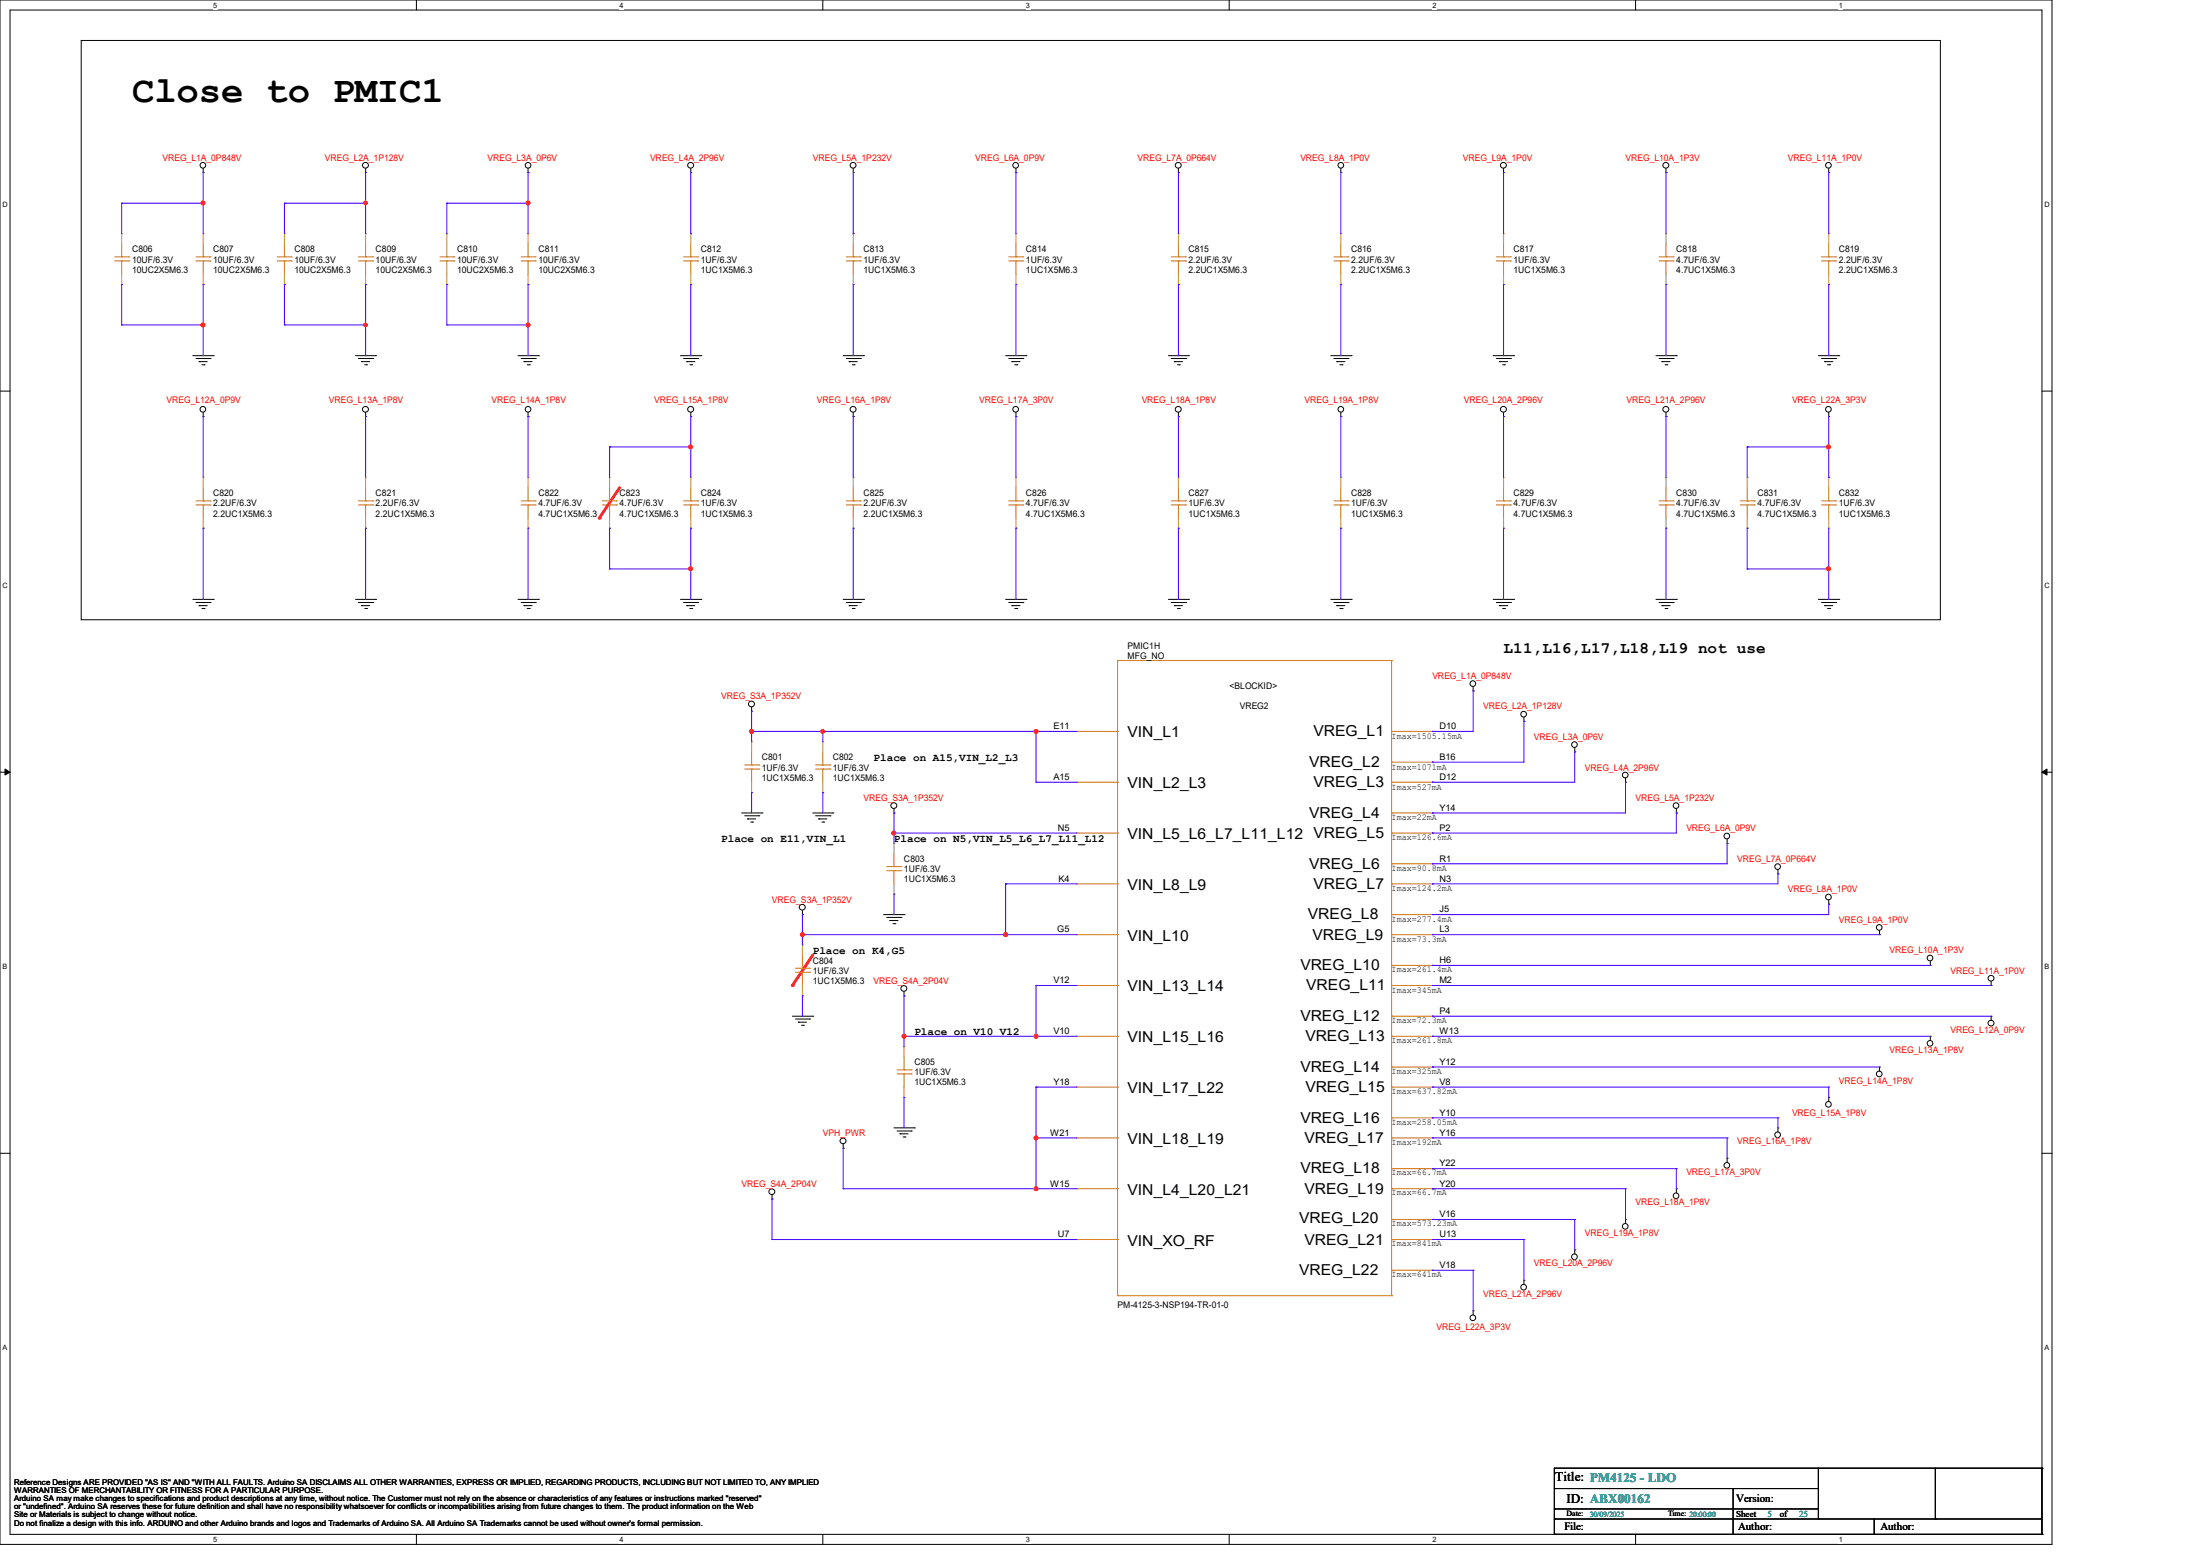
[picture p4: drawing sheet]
<svg xmlns="http://www.w3.org/2000/svg" width="297mm" height="210mm" viewBox="0 0 297 210" stroke-linecap="round" stroke-linejoin="round" font-family="sans-serif">
<path d="M0 0h277v208.4h-277zM1.4 1.4h274.3v205.7h-274.3z" fill="none" stroke="#000" stroke-width=".14"/>
<g fill="#fff">
<path d="M28.8 .1h.5v1.1h-.5z"/>
<path d="M28.8 207.2h.5v1.1h-.5z"/>
</g>
<path d="M56.2 0v1.4M56.2 207.1v1.3" fill="none" stroke="#000" stroke-width=".14"/>
<g fill="#fff">
<path d="M83.7 .1h.5v1.1h-.5z"/>
<path d="M83.7 207.2h.5v1.1h-.5z"/>
</g>
<path d="M111.1 0v1.4M111.1 207.1v1.3" fill="none" stroke="#000" stroke-width=".14"/>
<g fill="#fff">
<path d="M138.5 .1h.6v1.1h-.6z"/>
<path d="M138.5 207.2h.6v1.1h-.6z"/>
</g>
<path d="M165.9 0v1.4M165.9 207.1v1.3" fill="none" stroke="#000" stroke-width=".14"/>
<g fill="#fff">
<path d="M193.4 .1h.5v1.1h-.5z"/>
<path d="M193.4 207.2h.5v1.1h-.5z"/>
</g>
<path d="M220.8 0v1.4M220.8 207.1v1.3" fill="none" stroke="#000" stroke-width=".14"/>
<g fill="#fff">
<path d="M248.2 .1h.6v1.1h-.6z"/>
<path d="M248.2 207.2h.6v1.1h-.6z"/>
<path d="M.3 27.1h.8v1.1h-.8z"/>
<path d="M276 27.1h.7v1.1h-.7z"/>
<path d="M.3 78.5h.8v1.1h-.8z"/>
<path d="M276 78.5h.7v1.1h-.7z"/>
</g>
<path d="M0 52.8h1.4M275.7 52.8h1.3" fill="none" stroke="#000" stroke-width=".14"/>
<g fill="#fff">
<path d="M.3 129.9h.7v1.1h-.7z"/>
<path d="M276 129.9h.6v1.1h-.6z"/>
</g>
<path d="M0 104.2h1.4M275.7 104.2h1.3" fill="none" stroke="#000" stroke-width=".14"/>
<path d="M.7 103.8l.7 .4-.7 .4zM275.7 104.2l.7-.4v.8z" fill="#000" stroke="#000" stroke-width=".14"/>
<g fill="#fff">
<path d="M.3 181.4h.7v1.1h-.7z"/>
<path d="M276 181.4h.6v1.1h-.6z"/>
</g>
<path d="M11 5.5h251v78.2h-251zM0 155.7h1.4M275.7 155.7h1.3" fill="none" stroke="#000" stroke-width=".14"/>
<path d="M83.7 65.8l-2.8 4.1" fill="none" stroke="#f00" stroke-width=".38"/>
<circle cx="80.9" cy="69.9" r=".19" fill="#f00"/>
<path d="M109.7 128.9l-2.7 4.1" fill="none" stroke="#f00" stroke-width=".38"/>
<circle cx="107" cy="133" r=".19" fill="#f00"/>
<g fill="none" stroke="#000" stroke-width=".14">
<path d="M27.4 23.3h.1M27.4 22.7v.6M49.4 23.3h.1M49.4 22.7v.6M71.3 23.3h.1M71.3 22.7v.6M93.3 23.3h.1M93.3 22.7v.6M115.2 23.3h.1M115.2 22.7v.6M137.2 23.3h.1M137.2 22.7v.6"/>
<path d="M159.1 23.3h.1M159.1 22.7v.6M181 23.3h.1M181 22.7v.6M203 23.3h.1M203 22.7v.6M224.9 23.3h.1M224.9 22.7v.6M246.9 23.3h.1M246.9 22.7v.6M26 48h2.8M26.5 48.4h1.9"/>
<path d="M26.9 48.8h.1M26.9 48.8h1.1M27.3 49.2h.3M27.4 56.2h.1M27.4 55.7v.5M27.6 49.2h.1M28.4 48.4h.1M28.8 48h.1M48 48h2.7M48.4 48.4h1.9M48.8 48.8h1.1M48.8 48.8h.1"/>
<path d="M49.2 49.2h.3M49.4 56.2h.1M49.4 55.7v.5M49.5 49.2h.1M50.3 48.4h.1M50.7 48h.1M69.9 48h2.8M70.4 48.4h1.9M70.7 48.8h1.1M70.7 48.8h.1M71.2 49.2h.3M71.3 56.2h.1"/>
<path d="M71.3 55.7v.5M71.5 49.2h.1M72.3 48.4h.1M72.7 48h.1M91.9 48h2.7M92.3 48.4h1.9M92.7 48.8h1.1M92.7 48.8h.1M93.1 49.2h.3M93.3 56.2h.1M93.3 55.7v.5M93.4 49.2h.1"/>
<path d="M94.2 48.4h.1M94.6 48h.1M113.8 48h2.8M114.3 48.4h1.9M114.6 48.8h.1M114.6 48.8h1.1M115.1 49.2h.2M115.2 56.2h.1M115.2 55.7v.5M115.3 49.2h.1M116.2 48.4h.1M116.6 48h.1"/>
<path d="M135.8 48h2.7M136.2 48.4h1.9M136.6 48.8h1.1M136.6 48.8h.1M137 49.2h.3M137.2 56.2h.1M137.2 55.7v.5M137.3 49.2h.1M138.1 48.4h.1M138.5 48h.1M157.7 48h2.7M158.1 48.4h2"/>
<path d="M158.5 48.8h1.1M158.5 48.8h.1M159 49.2h.2M159.1 56.2h.1M159.1 55.7v.5M159.2 49.2h.1M160.1 48.4h.1M160.4 48h.1M179.7 48h2.7M180.1 48.4h1.9M180.5 48.8h1.1M180.5 48.8h.1"/>
<path d="M180.9 49.2h.3M181 56.2h.1M181 55.7v.5M181.2 49.2h.1M182 48.4h.1M182.4 48h.1M201.6 48h2.7M202 48.4h1.9M202.4 48.8h.1M202.4 48.8h1.1M202.9 49.2h.2M203 56.2h.1"/>
<path d="M203 55.7v.5M203.1 49.2h.1M203.9 48.4h.1M204.3 48h.1M223.6 48h2.7M224 48.4h1.9M224.4 48.8h1.1M224.4 48.8h.1M224.8 49.2h.2M224.9 56.2h.1M224.9 55.7v.5M225 49.2h.1"/>
<path d="M225.9 48.4h.1M226.3 48h.1M245.5 48h2.7M245.9 48.4h1.9M246.3 48.8h.1M246.3 48.8h1.1M246.7 49.2h.3M246.9 56.2h.1M246.9 55.7v.5M247 49.2h.1M247.8 48.4h.1M248.2 48h.1"/>
<path d="M26 80.9h2.8M26.5 81.3h1.9M26.9 81.7h.1M26.9 81.7h1.1M27.3 82.1h.3M27.6 82.1h.1M28.4 81.3h.1M28.8 80.9h.1M48 80.9h2.7M48.4 81.3h1.9M48.8 81.7h1.1M48.8 81.7h.1"/>
<path d="M49.2 82.1h.3M49.5 82.1h.1M50.3 81.3h.1M50.7 80.9h.1M69.9 80.9h2.8M70.4 81.3h1.9M70.7 81.7h1.1M70.7 81.7h.1M71.2 82.1h.3M71.5 82.1h.1M72.3 81.3h.1M72.7 80.9h.1"/>
<path d="M91.9 80.9h2.7M92.3 81.3h1.9M92.7 81.7h1.1M92.7 81.7h.1M93.1 82.1h.3M93.4 82.1h.1M94.2 81.3h.1M94.6 80.9h.1M101.5 96h.1M101.5 95.5v.5M113.8 80.9h2.8M114.3 81.3h1.9"/>
<path d="M114.6 81.7h.1M114.6 81.7h1.1M115.1 82.1h.2M115.3 82.1h.1M116.2 81.3h.1M116.6 80.9h.1M135.8 80.9h2.7M136.2 81.3h1.9M136.6 81.7h1.1M136.6 81.7h.1M137 82.1h.3M137.3 82.1h.1"/>
<path d="M138.1 81.3h.1M138.5 80.9h.1M157.7 80.9h2.7M158.1 81.3h2M158.5 81.7h1.1M158.5 81.7h.1M159 82.1h.2M159.2 82.1h.1M160.1 81.3h.1M160.4 80.9h.1M179.7 80.9h2.7M180.1 81.3h1.9"/>
<path d="M180.5 81.7h1.1M180.5 81.7h.1M180.9 82.1h.3M181.2 82.1h.1M182 81.3h.1M182.4 80.9h.1M198.9 93.3h.1M198.9 92.7v.6M201.6 80.9h2.7M202 81.3h1.9M202.4 81.7h.1M202.4 81.7h1.1"/>
<path d="M202.9 82.1h.2M203.1 82.1h.1M203.9 81.3h.1M204.3 80.9h.1M205.7 97.4h.1M205.7 96.8v.6M223.6 80.9h2.7M224 81.3h1.9M224.4 81.7h1.1M224.4 81.7h.1M224.8 82.1h.2M225 82.1h.1"/>
<path d="M225.9 81.3h.1M226.3 80.9h.1M245.5 80.9h2.7M245.9 81.3h1.9M246.3 81.7h.1M246.3 81.7h1.1M246.7 82.1h.3M247 82.1h.1M247.8 81.3h.1M248.2 80.9h.1M100.1 109.7h2.8M100.5 110.1h1.9"/>
<path d="M100.9 110.5h1.1M100.9 110.5h.1M101.3 111h.3M101.6 111h.1M102.4 110.1h.1M102.9 109.7h.1M109.7 109.7h2.7M110.1 110.1h2M110.5 110.5h1.1M110.5 110.5h.1M111 111h.2M111.2 111h.1"/>
<path d="M112.1 110.1h.1M112.4 109.7h.1M120.7 109.7h.1M120.7 109.2v.5M212.6 101.5h.1M212.6 100.9v.6M219.5 105.6h.1M219.5 105v.6M226.3 109.7h.1M226.3 109.2v.5M233.2 113.8h.1M233.2 113.3v.5"/>
<path d="M240 117.9h.1M240 117.4v.5M107 137.2h2.7M107.4 137.5h1.9M107.8 138h1.1M107.8 138h.1M108.2 138.4h.3M108.3 123.4h.1M108.3 122.9v.5M108.5 138.4h.1M109.3 137.5h.1M109.7 137.2h.1"/>
<path d="M119.3 123.4h2.7M119.7 123.8h1.9M120.1 124.2h1.1M120.1 124.2h.1M120.6 124.7h.2M120.8 124.7h.1M121.6 123.8h.1M122 123.4h.1M122 134.4h.1M122 133.9v.5M246.9 122h.1M246.9 121.5v.5"/>
<path d="M253.7 126.2h.1M253.7 125.6v.6M260.6 130.3h.1M260.6 139.9h.1M260.6 129.8v.5M260.6 139.9v.5M268.8 133h.1M268.8 137.2h.1M268.8 132.5v.5M268.8 137.2v.5M113.8 155h.1M113.8 154.4v.6"/>
<path d="M120.7 152.2h2.7M121.1 152.7h1.9M121.5 153h1.1M121.5 153h.1M121.9 153.5h.3M122.2 153.5h.1M123 152.7h.1M123.4 152.2h.1M233.2 156.3h.1M233.2 156.3v.6M240 152.2h.1M240 152.2v.6"/>
<path d="M246.9 148.1h.1M246.9 148.1v.6M253.7 144h.1M253.7 144v.6M104.2 161.8h.1M104.2 161.3v.5M198.9 176.9h.1M198.9 176.9v.6M205.7 172.8h.1M205.7 172.8v.6M212.6 168.7h.1M212.6 168.7v.5"/>
<path d="M219.5 164.6h.1M219.5 164.6v.5M226.3 160.4h.1M226.3 160.4v.6M245.5 198.2v6.8M261.3 198.2v6.8M275.7 198.2h-65.9v8.9M275.7 198.2h.1M275.7 198.2v8.9M209.8 205h.1M209.8 207.1h.1M209.8 200.9h.1"/>
<path d="M209.8 203.7h.1M209.8 200.9h35.7M209.8 203.7h35.7M209.8 205h65.9M209.8 207.1h65.9M234 207.1h.1M234 200.9v6.2M245.5 205h.1M253 207.1h.1M253 205v2.1M261.3 205h.1M275.7 207.1h.1"/>
<circle cx="27.4" cy="22.3" r=".38"/>
<circle cx="49.3" cy="22.3" r=".39"/>
<circle cx="71.3" cy="22.3" r=".38"/>
<circle cx="93.2" cy="22.3" r=".39"/>
<circle cx="115.2" cy="22.3" r=".39"/>
<circle cx="137.1" cy="22.3" r=".38"/>
<circle cx="159.1" cy="22.3" r=".39"/>
<circle cx="181" cy="22.3" r=".38"/>
<circle cx="203" cy="22.3" r=".39"/>
<circle cx="224.9" cy="22.3" r=".39"/>
<circle cx="246.8" cy="22.3" r=".38"/>
<circle cx="27.4" cy="55.2" r=".38"/>
<circle cx="49.3" cy="55.2" r=".39"/>
<circle cx="71.3" cy="55.2" r=".38"/>
<circle cx="93.2" cy="55.2" r=".39"/>
<circle cx="115.2" cy="55.2" r=".39"/>
<circle cx="137.1" cy="55.2" r=".38"/>
<circle cx="159.1" cy="55.2" r=".39"/>
<circle cx="181" cy="55.2" r=".38"/>
<circle cx="203" cy="55.2" r=".39"/>
<circle cx="224.9" cy="55.2" r=".39"/>
<circle cx="246.8" cy="55.2" r=".38"/>
<circle cx="101.5" cy="95" r=".39"/>
<circle cx="198.8" cy="92.3" r=".38"/>
<circle cx="205.7" cy="96.4" r=".38"/>
<circle cx="120.7" cy="108.7" r=".39"/>
<circle cx="212.6" cy="100.5" r=".38"/>
<circle cx="219.4" cy="104.6" r=".38"/>
<circle cx="226.3" cy="108.7" r=".38"/>
<circle cx="233.1" cy="112.8" r=".38"/>
<circle cx="240" cy="117" r=".38"/>
<circle cx="108.3" cy="122.4" r=".39"/>
<circle cx="122" cy="133.4" r=".39"/>
<circle cx="246.8" cy="121.1" r=".38"/>
<circle cx="253.7" cy="125.2" r=".38"/>
<circle cx="260.6" cy="129.3" r=".38"/>
<circle cx="268.8" cy="132" r=".39"/>
<circle cx="268.8" cy="138.1" r=".39"/>
<circle cx="113.8" cy="154" r=".39"/>
<circle cx="233.1" cy="157.3" r=".38"/>
<circle cx="240" cy="153.2" r=".38"/>
<circle cx="246.8" cy="149.1" r=".38"/>
<circle cx="253.7" cy="144.9" r=".38"/>
<circle cx="260.6" cy="140.8" r=".38"/>
<circle cx="104.2" cy="160.8" r=".39"/>
<circle cx="198.8" cy="177.9" r=".38"/>
<circle cx="205.7" cy="173.7" r=".38"/>
<circle cx="212.6" cy="169.6" r=".38"/>
<circle cx="219.4" cy="165.5" r=".38"/>
<circle cx="226.3" cy="161.4" r=".38"/>
</g>
<g fill="none" stroke="#cc8006" stroke-width=".14">
<path d="M15.5 35.2h1.9M15.5 34.7h1.9M16.4 34.7h.1M16.4 35.2h.1M16.4 32.9v1.8M16.4 35.2v1.8M17.4 35.2h.1M17.4 34.7h.1M26.5 35.2h1.9M26.5 34.7h1.9M27.4 34.7h.1M27.4 35.2h.1"/>
<path d="M27.4 32.9v1.8M27.4 35.2v1.8M28.4 35.2h.1M28.4 34.7h.1M37.4 35.2h1.9M37.4 34.7h1.9M38.4 34.7h.1M38.4 35.2h.1M38.4 32.9v1.8M38.4 35.2v1.8M39.3 35.2h.1M39.3 34.7h.1"/>
<path d="M48.4 35.2h1.9M48.4 34.7h1.9M49.4 34.7h.1M49.4 35.2h.1M49.4 32.9v1.8M49.4 35.2v1.8M50.3 35.2h.1M50.3 34.7h.1M59.4 35.2h1.9M59.4 34.7h1.9M60.3 34.7h.1M60.3 35.2h.1"/>
<path d="M60.3 32.9v1.8M60.3 35.2v1.8M61.3 35.2h.1M61.3 34.7h.1M70.4 35.2h1.9M70.4 34.7h1.9M71.3 34.7h.1M71.3 35.2h.1M71.3 32.9v1.8M71.3 35.2v1.8M72.3 35.2h.1M72.3 34.7h.1"/>
<path d="M92.3 35.2h1.9M92.3 34.7h1.9M93.3 34.7h.1M93.3 35.2h.1M93.3 32.9v1.8M93.3 35.2v1.8M94.2 35.2h.1M94.2 34.7h.1M114.3 35.2h1.9M114.3 34.7h1.9M115.2 34.7h.1M115.2 35.2h.1"/>
<path d="M115.2 32.9v1.8M115.2 35.2v1.8M116.2 35.2h.1M116.2 34.7h.1M136.2 35.2h1.9M136.2 34.7h1.9M137.2 34.7h.1M137.2 35.2h.1M137.2 32.9v1.8M137.2 35.2v1.8M138.1 35.2h.1M138.1 34.7h.1"/>
<path d="M158.1 35.2h2M158.1 34.7h2M159.1 34.7h.1M159.1 35.2h.1M159.1 32.9v1.8M159.1 35.2v1.8M160.1 35.2h.1M160.1 34.7h.1M180.1 35.2h1.9M180.1 34.7h1.9M181 34.7h.1M181 35.2h.1"/>
<path d="M181 32.9v1.8M181 35.2v1.8M182 35.2h.1M182 34.7h.1M202 35.2h1.9M202 34.7h1.9M203 34.7h.1M203 35.2h.1M203 32.9v1.8M203 35.2v1.8M203.9 35.2h.1M203.9 34.7h.1"/>
<path d="M224 35.2h1.9M224 34.7h1.9M224.9 34.7h.1M224.9 35.2h.1M224.9 32.9v1.8M224.9 35.2v1.8M225.9 35.2h.1M225.9 34.7h.1M245.9 35.2h1.9M245.9 34.7h1.9M246.9 34.7h.1M246.9 35.2h.1"/>
<path d="M246.9 32.9v1.8M246.9 35.2v1.8M247.8 35.2h.1M247.8 34.7h.1M26.5 68.2h1.9M26.5 67.6h1.9M27.4 67.6h.1M27.4 68.2h.1M27.4 65.8v1.8M27.4 68.2v1.7M28.4 68.2h.1M28.4 67.6h.1"/>
<path d="M48.4 68.2h1.9M48.4 67.6h1.9M49.4 67.6h.1M49.4 68.2h.1M49.4 65.8v1.8M49.4 68.2v1.7M50.3 68.2h.1M50.3 67.6h.1M70.4 68.2h1.9M70.4 67.6h1.9M71.3 67.6h.1M71.3 68.2h.1"/>
<path d="M71.3 65.8v1.8M71.3 68.2v1.7M72.3 68.2h.1M72.3 67.6h.1M81.3 68.2h1.9M81.3 67.6h1.9M82.3 67.6h.1M82.3 68.2h.1M82.3 65.8v1.8M82.3 68.2v1.7M83.2 68.2h.1M83.2 67.6h.1"/>
<path d="M92.3 68.2h1.9M92.3 67.6h1.9M93.3 67.6h.1M93.3 68.2h.1M93.3 65.8v1.8M93.3 68.2v1.7M94.2 68.2h.1M94.2 67.6h.1M114.3 68.2h1.9M114.3 67.6h1.9M115.2 67.6h.1M115.2 68.2h.1"/>
<path d="M115.2 65.8v1.8M115.2 68.2v1.7M116.2 68.2h.1M116.2 67.6h.1M136.2 68.2h1.9M136.2 67.6h1.9M137.2 67.6h.1M137.2 68.2h.1M137.2 65.8v1.8M137.2 68.2v1.7M138.1 68.2h.1M138.1 67.6h.1"/>
<path d="M158.1 68.2h2M158.1 67.6h2M159.1 67.6h.1M159.1 68.2h.1M159.1 65.8v1.8M159.1 68.2v1.7M160.1 68.2h.1M160.1 67.6h.1M180.1 68.2h1.9M180.1 67.6h1.9M181 67.6h.1M181 68.2h.1"/>
<path d="M181 65.8v1.8M181 68.2v1.7M182 68.2h.1M182 67.6h.1M202 68.2h1.9M202 67.6h1.9M203 67.6h.1M203 68.2h.1M203 65.8v1.8M203 68.2v1.7M203.9 68.2h.1M203.9 67.6h.1"/>
<path d="M224 68.2h1.9M224 67.6h1.9M224.9 67.6h.1M224.9 68.2h.1M224.9 65.8v1.8M224.9 68.2v1.7M225.9 68.2h.1M225.9 67.6h.1M234.9 68.2h2M234.9 67.6h2M235.9 67.6h.1M235.9 68.2h.1"/>
<path d="M235.9 65.8v1.8M235.9 68.2v1.7M236.9 68.2h.1M236.9 67.6h.1M245.9 68.2h1.9M245.9 67.6h1.9M246.9 67.6h.1M246.9 68.2h.1M246.9 65.8v1.8M246.9 68.2v1.7M247.8 68.2h.1M247.8 67.6h.1"/>
<path d="M145.4 98.7h5.5M150.9 98.7h.1M187.9 89.2h-37v85.7M187.9 89.2h.1M187.9 98.7h.1M187.9 89.2v85.7M187.9 98.7h5.5M100.5 103.8h1.9M100.5 103.3h1.9M101.5 103.3h.1M101.5 103.8h.1M101.5 101.5v1.8"/>
<path d="M101.5 103.8v1.8M102.4 103.8h.1M102.4 103.3h.1M110.1 103.8h2M110.1 103.3h2M111.1 103.3h.1M111.1 103.8h.1M111.1 101.5v1.8M111.1 103.8v1.8M112.1 103.8h.1M112.1 103.3h.1M119.7 117.5h1.9"/>
<path d="M119.7 117h1.9M120.7 117h.1M120.7 117.5h.1M120.7 115.2v1.8M120.7 117.5v1.8M121.6 117.5h.1M121.6 117h.1M145.4 105.6h5.5M145.4 112.4h5.5M145.4 119.3h5.5M150.9 105.6h.1M150.9 112.4h.1"/>
<path d="M150.9 119.3h.1M187.9 102.9h.1M187.9 105.6h.1M187.9 109.7h.1M187.9 112.4h.1M187.9 116.6h.1M187.9 119.3h.1M187.9 105.6h5.5M187.9 112.4h5.5M187.9 119.3h5.5M187.9 102.9h5.5M187.9 109.7h5.5"/>
<path d="M187.9 116.6h5.5M107.4 131.2h1.9M107.4 130.7h1.9M108.3 130.7h.1M108.3 131.2h.1M108.3 128.9v1.8M108.3 131.2v1.8M109.3 131.2h.1M109.3 130.7h.1M145.4 126.2h5.5M145.4 133h5.5M145.4 139.9h5.5"/>
<path d="M150.9 126.2h.1M150.9 133h.1M150.9 139.9h.1M187.9 123.4h.1M187.9 126.2h.1M187.9 130.3h.1M187.9 133h.1M187.9 137.2h.1M187.9 139.9h.1M187.9 126.2h5.5M187.9 133h5.5M187.9 139.9h5.5"/>
<path d="M187.9 123.4h5.5M187.9 130.3h5.5M187.9 137.2h5.5M121.1 144.9h1.9M121.1 144.4h1.9M122 144.4h.1M122 144.9h.1M122 142.6v1.8M122 144.9v1.8M123 144.9h.1M123 144.4h.1M145.4 146.7h5.5"/>
<path d="M145.4 153.6h5.5M150.9 146.7h.1M150.9 153.6h.1M187.9 144h.1M187.9 146.7h.1M187.9 150.9h.1M187.9 153.6h.1M187.9 157.7h.1M187.9 146.7h5.5M187.9 153.6h5.5M187.9 144h5.5M187.9 150.9h5.5"/>
<path d="M187.9 157.7h5.5M145.4 160.4h5.5M145.4 167.3h5.5M150.9 174.9h.1M150.9 160.4h.1M150.9 167.3h.1M150.9 174.9h37M187.9 174.9h.1M187.9 160.4h.1M187.9 164.6h.1M187.9 167.3h.1M187.9 171.4h.1"/>
<path d="M187.9 160.4h5.5M187.9 167.3h5.5M187.9 164.6h5.5M187.9 171.4h5.5"/>
</g>
<g fill="none" stroke="#a84" stroke-width=".14">
<path d="M16.4 31.5h.1M16.4 38.4h.1M16.4 31.5v1.4M16.4 37v1.4M27.4 31.5h.1M27.4 38.4h.1M27.4 31.5v1.4M27.4 37v1.4M38.4 31.5h.1M38.4 38.4h.1M38.4 31.5v1.4M38.4 37v1.4"/>
<path d="M49.4 31.5h.1M49.4 38.4h.1M49.4 31.5v1.4M49.4 37v1.4M60.3 31.5h.1M60.3 38.4h.1M60.3 31.5v1.4M60.3 37v1.4M71.3 31.5h.1M71.3 38.4h.1M71.3 31.5v1.4M71.3 37v1.4"/>
<path d="M93.3 31.5h.1M93.3 38.4h.1M93.3 31.5v1.4M93.3 37v1.4M115.2 31.5h.1M115.2 38.4h.1M115.2 31.5v1.4M115.2 37v1.4M137.2 31.5h.1M137.2 38.4h.1M137.2 31.5v1.4M137.2 37v1.4"/>
<path d="M159.1 31.5h.1M159.1 38.4h.1M159.1 31.5v1.4M159.1 37v1.4M181 31.5h.1M181 38.4h.1M181 31.5v1.4M181 37v1.4M203 31.5h.1M203 38.4h.1M203 31.5v1.4M203 37v1.4"/>
<path d="M224.9 31.5h.1M224.9 38.4h.1M224.9 31.5v1.4M224.9 37v1.4M246.9 31.5h.1M246.9 38.4h.1M246.9 31.5v1.4M246.9 37v1.4M27.4 64.4h.1M27.4 71.3h.1M27.4 64.4v1.4M27.4 69.9v1.4"/>
<path d="M49.4 64.4h.1M49.4 71.3h.1M49.4 64.4v1.4M49.4 69.9v1.4M71.3 64.4h.1M71.3 71.3h.1M71.3 64.4v1.4M71.3 69.9v1.4M82.3 64.4h.1M82.3 71.3h.1M82.3 64.4v1.4M82.3 69.9v1.4"/>
<path d="M93.3 64.4h.1M93.3 71.3h.1M93.3 64.4v1.4M93.3 69.9v1.4M115.2 64.4h.1M115.2 71.3h.1M115.2 64.4v1.4M115.2 69.9v1.4M137.2 64.4h.1M137.2 71.3h.1M137.2 64.4v1.4M137.2 69.9v1.4"/>
<path d="M159.1 64.4h.1M159.1 71.3h.1M159.1 64.4v1.4M159.1 69.9v1.4M181 64.4h.1M181 71.3h.1M181 64.4v1.4M181 69.9v1.4M203 64.4h.1M203 71.3h.1M203 64.4v1.4M203 69.9v1.4"/>
<path d="M224.9 64.4h.1M224.9 71.3h.1M224.9 64.4v1.4M224.9 69.9v1.4M235.9 64.4h.1M235.9 71.3h.1M235.9 64.4v1.4M235.9 69.9v1.4M246.9 64.4h.1M246.9 71.3h.1M246.9 64.4v1.4M246.9 69.9v1.4"/>
<path d="M145.4 98.7h.1M193.4 98.7h.1M101.5 100.1h.1M101.5 107h.1M101.5 100.1v1.4M101.5 105.6v1.4M111.1 100.1h.1M111.1 107h.1M111.1 100.1v1.4M111.1 105.6v1.4M120.7 113.8h.1M120.7 113.8v1.4"/>
<path d="M120.7 119.3v1.4M145.4 105.6h.1M145.4 112.4h.1M145.4 119.3h.1M193.4 102.9h.1M193.4 105.6h.1M193.4 109.7h.1M193.4 112.4h.1M193.4 116.6h.1M193.4 119.3h.1M108.3 127.6h.1M108.3 134.4h.1"/>
<path d="M108.3 127.6v1.3M108.3 133v1.4M120.7 120.7h.1M145.4 126.2h.1M145.4 133h.1M145.4 139.9h.1M193.4 123.4h.1M193.4 126.2h.1M193.4 130.3h.1M193.4 133h.1M193.4 137.2h.1M193.4 139.9h.1"/>
<path d="M122 141.3h.1M122 148.1h.1M122 141.3v1.3M122 146.7v1.4M145.4 146.7h.1M145.4 153.6h.1M193.4 144h.1M193.4 146.7h.1M193.4 150.9h.1M193.4 153.6h.1M193.4 157.7h.1M145.4 160.4h.1"/>
<path d="M145.4 167.3h.1M193.4 160.4h.1M193.4 164.6h.1M193.4 167.3h.1M193.4 171.4h.1"/>
</g>
<g fill="none" stroke="#4200ff" stroke-width=".14">
<path d="M16.4 27.4h.1M16.4 38.4h.1M16.4 27.4v4.1M16.4 38.4v5.5M16.4 27.4h11M27.4 23.3h.1M27.4 27.4h.1M27.4 38.4h.1M27.4 23.3v8.2M27.4 38.4v9.6M38.4 27.4h.1M38.4 38.4h.1"/>
<path d="M38.4 27.4v4.1M38.4 38.4v5.5M38.4 27.4h11M49.4 23.3h.1M49.4 27.4h.1M49.4 38.4h.1M49.4 23.3v8.2M49.4 38.4v9.6M60.3 27.4h.1M60.3 38.4h.1M60.3 27.4v4.1M60.3 38.4v5.5"/>
<path d="M60.3 27.4h11M71.3 23.3h.1M71.3 27.4h.1M71.3 38.4h.1M71.3 23.3v8.2M71.3 38.4v9.6M93.3 31.5h.1M93.3 38.4h.1M93.3 23.3v8.2M93.3 38.4v9.6M115.2 31.5h.1M115.2 38.4h.1"/>
<path d="M115.2 23.3v8.2M115.2 38.4v9.6M137.2 23.3h.1M137.2 38.4h.1M137.2 23.3v8.2M137.2 38.4v9.6M159.1 23.3h.1M159.1 38.4h.1M159.1 23.3v8.2M159.1 38.4v9.6M181 23.3h.1M181 38.4h.1"/>
<path d="M181 23.3v8.2M181 38.4v9.6M203 23.3h.1M203 38.4h.1M203 23.3v8.2M203 38.4v9.6M224.9 23.3h.1M224.9 38.4h.1M224.9 23.3v8.2M224.9 38.4v9.6M246.9 23.3h.1M246.9 38.4h.1"/>
<path d="M246.9 23.3v8.2M246.9 38.4v9.6M16.4 43.9h.1M16.4 43.9h11M27.4 43.9h.1M27.4 56.2h.1M27.4 56.2v8.2M38.4 43.9h.1M38.4 43.9h11M49.4 43.9h.1M49.4 56.2h.1M49.4 56.2v8.2"/>
<path d="M60.3 43.9h.1M60.3 43.9h11M71.3 43.9h.1M71.3 56.2h.1M71.3 56.2v8.2M93.3 56.2h.1M93.3 56.2v8.2M115.2 56.2h.1M115.2 56.2v8.2M137.2 56.2h.1M137.2 56.2v8.2M159.1 56.2h.1"/>
<path d="M159.1 56.2v8.2M181 56.2h.1M181 56.2v8.2M203 56.2h.1M203 56.2v8.2M224.9 56.2h.1M224.9 56.2v8.2M246.9 56.2v8.2M27.4 71.3h.1M27.4 71.3v9.6M49.4 71.3h.1M49.4 71.3v9.6"/>
<path d="M71.3 71.3h.1M71.3 71.3v9.6M82.3 60.3h.1M82.3 71.3h.1M82.3 76.8h.1M82.3 60.3v4.1M82.3 71.3v5.5M82.3 60.3h11M82.3 76.8h11M93.3 60.3h.1M93.3 71.3h.1M93.3 76.8h.1"/>
<path d="M93.3 71.3v9.6M115.2 71.3h.1M115.2 71.3v9.6M137.2 71.3h.1M137.2 71.3v9.6M159.1 71.3h.1M159.1 71.3v9.6M181 71.3h.1M181 71.3v9.6M203 71.3h.1M203 71.3v9.6M224.9 71.3h.1"/>
<path d="M224.9 71.3v9.6M235.9 60.3h11M235.9 76.8h11M235.9 60.3h.1M235.9 71.3h.1M235.9 76.8h.1M235.9 60.3v4.1M235.9 71.3v5.5M246.9 60.3h.1M246.9 64.4h.1M246.9 76.8h.1M246.9 71.3v9.6"/>
<path d="M101.5 96h.1M101.5 98.7h.1M101.5 96v4.1M101.5 98.7h43.9M111.1 98.7h.1M111.1 98.7v1.4M139.9 98.7h.1M139.9 98.7v6.9M193.4 98.7h.1M198.9 93.3h.1M198.9 93.3v5.4h-5.5M205.7 97.4h.1"/>
<path d="M205.7 97.4v5.5h-12.3M246.9 80.9h.1M101.5 107h.1M101.5 107v2.7M111.1 107h.1M111.1 107v2.7M120.7 109.7h.1M120.7 112.4h.1M120.7 109.7v4.1M120.7 112.4h24.7M135.8 119.3h.1M135.8 119.3v6.9"/>
<path d="M135.8 119.3h9.6M139.9 105.6h.1M139.9 105.6h5.5M193.4 102.9h.1M193.4 105.6h.1M193.4 109.7h.1M193.4 112.4h.1M193.4 116.6h.1M193.4 119.3h.1M212.6 101.5h.1M212.6 101.5v4.1h-19.2M219.5 105.6h.1"/>
<path d="M219.5 105.6v4.1h-26.1M226.3 109.7h.1M226.3 109.7v2.7h-32.9M233.2 113.8h.1M233.2 113.8v2.8h-39.8M240 117.9h.1M240 117.9v1.4h-46.6M108.3 126.2h37.1M108.3 123.4h.1M108.3 126.2h.1M108.3 134.4h.1M108.3 123.4v4.2"/>
<path d="M108.3 134.4v2.8M120.7 120.7h.1M120.7 120.7v2.7M122 134.4h.1M122 139.9h.1M122 134.4v6.9M122 139.9h23.4M135.8 126.2h.1M139.9 133h.1M139.9 139.9h.1M139.9 133v6.9M139.9 133h5.5"/>
<path d="M193.4 126.2h60.3M193.4 133h75.4M193.4 137.2h75.4M193.4 130.3h67.2M193.4 139.9h67.2M193.4 123.4h.1M193.4 126.2h.1M193.4 130.3h.1M193.4 133h.1M193.4 137.2h.1M193.4 139.9h.1M246.9 122h.1"/>
<path d="M246.9 122v1.4h-53.5M113.8 155h.1M113.8 155v5.4M122 148.1h.1M122 148.1v4.1M139.9 146.7h.1M139.9 153.6h.1M139.9 146.7v13.7M139.9 146.7h5.5M139.9 153.6h5.5M193.4 146.7h53.5M193.4 144h60.3"/>
<path d="M193.4 157.7h32.9M193.4 150.9h46.6M193.4 153.6h39.8M193.4 144h.1M193.4 146.7h.1M193.4 150.9h.1M193.4 153.6h.1M193.4 157.7h.1M226.3 157.7h.1M226.3 157.7v2.7M233.2 153.6h.1M233.2 153.6v2.7"/>
<path d="M240 150.9h.1M240 150.9v1.3M246.9 146.7h.1M246.9 146.7v1.4M104.2 161.8h.1M104.2 167.3h.1M104.2 161.8v5.5M104.2 167.3h41.2M113.8 160.4h.1M113.8 160.4h31.6M139.9 160.4h.1M193.4 167.3h12.3"/>
<path d="M193.4 171.4h5.5M193.4 164.6h19.2M193.4 160.4h26.1M193.4 160.4h.1M193.4 164.6h.1M193.4 167.3h.1M193.4 171.4h.1M198.9 171.4h.1M198.9 171.5v5.4M205.7 167.3h.1M205.7 167.3v5.5M212.6 164.6h.1"/>
<path d="M212.6 164.6v4.1M219.5 160.4h.1M219.5 160.4v4.2"/>
</g>
<g fill="#f00" stroke="#f00" stroke-width=".14">
<circle cx="101.5" cy="98.7" r=".25"/>
<circle cx="111.1" cy="98.7" r=".23"/>
<circle cx="139.9" cy="98.7" r=".25"/>
<circle cx="120.6" cy="112.4" r=".25"/>
<circle cx="108.3" cy="126.2" r=".25"/>
<circle cx="135.8" cy="126.2" r=".25"/>
<circle cx="139.9" cy="139.9" r=".25"/>
<circle cx="122" cy="139.9" r=".25"/>
<circle cx="139.9" cy="153.6" r=".25"/>
<circle cx="139.9" cy="160.4" r=".25"/>
<circle cx="27.4" cy="27.4" r=".25"/>
<circle cx="49.3" cy="27.4" r=".23"/>
<circle cx="71.3" cy="27.4" r=".25"/>
<circle cx="49.3" cy="43.9" r=".23"/>
<circle cx="27.4" cy="43.9" r=".25"/>
<circle cx="71.3" cy="43.9" r=".25"/>
<circle cx="93.2" cy="60.3" r=".25"/>
<circle cx="246.8" cy="60.3" r=".25"/>
<circle cx="93.2" cy="76.8" r=".25"/>
<circle cx="246.8" cy="76.8" r=".25"/>
</g>
<text font-size="5" x="17.8" y="13.8">Close to PMIC1</text>
<text font-size="2.2" x="203" y="88.2">L11,L16,L17,L18,L19 not use</text>
<g font-size="2">
<text x="152.2" y="99.5">VIN_L1</text>
<text x="177.3" y="99.4">VREG_L1</text>
<text x="152.2" y="106.4">VIN_L2_L3</text>
<text x="176.7" y="103.5">VREG_L2</text>
<text x="177.3" y="106.3">VREG_L3</text>
<text x="152.2" y="113.2">VIN_L5_L6_L7_L11_L12 VREG_L5</text>
<text x="176.7" y="110.4">VREG_L4</text>
<text x="176.7" y="117.2">VREG_L6</text>
<text x="177.3" y="120">VREG_L7</text>
<text x="152.2" y="120.1">VIN_L8_L9</text>
<text x="176.6" y="124.1">VREG_L8</text>
<text x="152.2" y="127">VIN_L10</text>
<text x="175.6" y="130.9">VREG_L10</text>
<text x="177.2" y="126.8">VREG_L9</text>
<text x="152.2" y="133.8">VIN_L13_L14</text>
<text x="175.6" y="137.8">VREG_L12</text>
<text x="176.4" y="133.6">VREG_L11</text>
<text x="152.2" y="140.7">VIN_L15_L16</text>
<text x="176.2" y="140.5">VREG_L13</text>
<text x="152.2" y="147.5">VIN_L17_L22</text>
<text x="175.6" y="144.7">VREG_L14</text>
<text x="176.2" y="147.4">VREG_L15</text>
<text x="152.2" y="154.4">VIN_L18_L19</text>
<text x="175.6" y="151.5">VREG_L16</text>
<text x="176.1" y="154.3">VREG_L17</text>
<text x="152.2" y="161.3">VIN_L4_L20_L21</text>
<text x="175.6" y="158.4">VREG_L18</text>
<text x="176.1" y="161.1">VREG_L19</text>
<text x="175.4" y="165.1">VREG_L20</text>
<text x="176.1" y="168">VREG_L21</text>
<text x="152.2" y="168.1">VIN_XO_RF</text>
<text x="175.4" y="172.1">VREG_L22</text>
</g>
<g font-size="1.8">
<text x="210" y="199.9">Title: PM4125 - LDO</text>
<text x="211.5" y="202.8">ID: ABX00162</text>
</g>
<g font-size="1.5">
<text x="117.9" y="102.7">Place on A15,VIN_L2_L3</text>
<text x="97.4" y="113.7">Place on E11,VIN_L1</text>
<text x="120.7" y="113.7">Place on N5,VIN_L5_L6_L7_L11_L12</text>
<text x="109.7" y="128.8">Place on K4,G5</text>
<text x="123.4" y="139.7">Place on V10 V12</text>
<text x="234.4" y="202.7">Version:</text>
<text x="211.2" y="206.5">File:</text>
<text x="234.7" y="206.5">Author:</text>
<text x="253.9" y="206.5">Author:</text>
</g>
<g font-size="1.2" fill="#f00">
<text x="21.9" y="21.7">VREG_L1A_0P848V</text>
<text x="43.9" y="21.7">VREG_L2A_1P128V</text>
<text x="65.8" y="21.7">VREG_L3A_0P6V</text>
<text x="87.8" y="21.7">VREG_L4A_2P96V</text>
<text x="109.7" y="21.7">VREG_L5A_1P232V</text>
<text x="131.7" y="21.7">VREG_L6A_0P9V</text>
<text x="153.6" y="21.7">VREG_L7A_0P664V</text>
<text x="175.6" y="21.7">VREG_L8A_1P0V</text>
<text x="197.5" y="21.7">VREG_L9A_1P0V</text>
<text x="219.5" y="21.7">VREG_L10A_1P3V</text>
<text x="241.4" y="21.7">VREG_L11A_1P0V</text>
<text x="22.5" y="54.4">VREG_L12A_0P9V</text>
<text x="44.4" y="54.4">VREG_L13A_1P8V</text>
<text x="66.4" y="54.4">VREG_L14A_1P8V</text>
<text x="88.3" y="54.4">VREG_L15A_1P8V</text>
<text x="110.3" y="54.4">VREG_L16A_1P8V</text>
<text x="132.2" y="54.4">VREG_L17A_3P0V</text>
<text x="154.1" y="54.4">VREG_L18A_1P8V</text>
<text x="176.1" y="54.4">VREG_L19A_1P8V</text>
<text x="197.6" y="54.4">VREG_L20A_2P96V</text>
<text x="219.6" y="54.4">VREG_L21A_2P96V</text>
<text x="241.9" y="54.4">VREG_L22A_3P3V</text>
<text x="97.4" y="94.4">VREG_S3A_1P352V</text>
<text x="193.4" y="91.7">VREG_L1A_0P848V</text>
<text x="200.2" y="95.8">VREG_L2A_1P128V</text>
<text x="207.1" y="99.9">VREG_L3A_0P6V</text>
<text x="213.9" y="104">VREG_L4A_2P96V</text>
<text x="116.6" y="108.1">VREG_S3A_1P352V</text>
<text x="220.8" y="108.1">VREG_L5A_1P232V</text>
<text x="227.7" y="112.2">VREG_L6A_0P9V</text>
<text x="234.5" y="116.3">VREG_L7A_0P664V</text>
<text x="104.2" y="121.8">VREG_S3A_1P352V</text>
<text x="241.4" y="120.4">VREG_L8A_1P0V</text>
<text x="248.2" y="124.6">VREG_L9A_1P0V</text>
<text x="255.1" y="128.7">VREG_L10A_1P3V</text>
<text x="263.3" y="131.4">VREG_L11A_1P0V</text>
<text x="117.9" y="132.8">VREG_S4A_2P04V</text>
<text x="255.1" y="142.1">VREG_L13A_1P8V</text>
<text x="263.3" y="139.4">VREG_L12A_0P9V</text>
<text x="248.2" y="146.3">VREG_L14A_1P8V</text>
<text x="111.1" y="153.4">VPH_PWR</text>
<text x="234.5" y="154.5">VREG_L16A_1P8V</text>
<text x="241.9" y="150.6">VREG_L15A_1P8V</text>
<text x="100.1" y="160.2">VREG_S4A_2P04V</text>
<text x="227.7" y="158.6">VREG_L17A_3P0V</text>
<text x="213.9" y="166.8">VREG_L19A_1P8V</text>
<text x="220.8" y="162.7">VREG_L18A_1P8V</text>
<text x="207.1" y="170.9">VREG_L20A_2P96V</text>
<text x="193.9" y="179.4">VREG_L22A_3P3V</text>
<text x="200.2" y="175">VREG_L21A_2P96V</text>
</g>
<g font-size="1.2">
<text x="17.8" y="34">C806</text>
<text x="17.8" y="35.4">10UF/6.3V</text>
<text x="28.8" y="34">C807</text>
<text x="28.8" y="35.4">10UF/6.3V</text>
<text x="39.8" y="34">C808</text>
<text x="39.8" y="35.4">10UF/6.3V</text>
<text x="50.7" y="34">C809</text>
<text x="50.7" y="35.4">10UF/6.3V</text>
<text x="61.7" y="34">C810</text>
<text x="61.7" y="35.4">10UF/6.3V</text>
<text x="72.7" y="34">C811</text>
<text x="72.7" y="35.4">10UF/6.3V</text>
<text x="94.6" y="34">C812</text>
<text x="94.6" y="35.4">1UF/6.3V</text>
<text x="116.6" y="34">C813</text>
<text x="116.6" y="35.4">1UF/6.3V</text>
<text x="138.5" y="34">C814</text>
<text x="138.5" y="35.4">1UF/6.3V</text>
<text x="160.4" y="34">C815</text>
<text x="160.4" y="35.4">2.2UF/6.3V</text>
<text x="182.4" y="34">C816</text>
<text x="182.4" y="35.4">2.2UF/6.3V</text>
<text x="204.3" y="34">C817</text>
<text x="204.3" y="35.4">1UF/6.3V</text>
<text x="226.3" y="34">C818</text>
<text x="226.3" y="35.4">4.7UF/6.3V</text>
<text x="248.2" y="34">C819</text>
<text x="248.2" y="35.4">2.2UF/6.3V</text>
<text x="17.8" y="36.8">10UC2X5M6.3</text>
<text x="28.8" y="36.8">10UC2X5M6.3</text>
<text x="39.8" y="36.8">10UC2X5M6.3</text>
<text x="50.7" y="36.8">10UC2X5M6.3</text>
<text x="61.7" y="36.8">10UC2X5M6.3</text>
<text x="72.7" y="36.8">10UC2X5M6.3</text>
<text x="94.6" y="36.8">1UC1X5M6.3</text>
<text x="116.6" y="36.8">1UC1X5M6.3</text>
<text x="138.5" y="36.8">1UC1X5M6.3</text>
<text x="160.4" y="36.8">2.2UC1X5M6.3</text>
<text x="182.4" y="36.8">2.2UC1X5M6.3</text>
<text x="204.3" y="36.8">1UC1X5M6.3</text>
<text x="226.3" y="36.8">4.7UC1X5M6.3</text>
<text x="248.2" y="36.8">2.2UC1X5M6.3</text>
<text x="28.8" y="67">C820</text>
<text x="28.8" y="68.3">2.2UF/6.3V</text>
<text x="28.8" y="69.7">2.2UC1X5M6.3</text>
<text x="50.7" y="67">C821</text>
<text x="50.7" y="68.3">2.2UF/6.3V</text>
<text x="50.7" y="69.7">2.2UC1X5M6.3</text>
<text x="72.7" y="67">C822</text>
<text x="72.7" y="68.3">4.7UF/6.3V</text>
<text x="72.7" y="69.7">4.7UC1X5M6.3</text>
<text x="83.6" y="67">C823</text>
<text x="83.6" y="68.3">4.7UF/6.3V</text>
<text x="83.6" y="69.7">4.7UC1X5M6.3</text>
<text x="94.6" y="67">C824</text>
<text x="94.6" y="68.3">1UF/6.3V</text>
<text x="94.6" y="69.7">1UC1X5M6.3</text>
<text x="116.6" y="67">C825</text>
<text x="116.6" y="68.3">2.2UF/6.3V</text>
<text x="116.6" y="69.7">2.2UC1X5M6.3</text>
<text x="138.5" y="67">C826</text>
<text x="138.5" y="68.3">4.7UF/6.3V</text>
<text x="138.5" y="69.7">4.7UC1X5M6.3</text>
<text x="160.4" y="67">C827</text>
<text x="160.4" y="68.3">1UF/6.3V</text>
<text x="160.4" y="69.7">1UC1X5M6.3</text>
<text x="182.4" y="67">C828</text>
<text x="182.4" y="68.3">1UF/6.3V</text>
<text x="182.4" y="69.7">1UC1X5M6.3</text>
<text x="204.3" y="67">C829</text>
<text x="204.3" y="68.3">4.7UF/6.3V</text>
<text x="204.3" y="69.7">4.7UC1X5M6.3</text>
<text x="226.3" y="67">C830</text>
<text x="226.3" y="68.3">4.7UF/6.3V</text>
<text x="226.3" y="69.7">4.7UC1X5M6.3</text>
<text x="237.3" y="67">C831</text>
<text x="237.3" y="68.3">4.7UF/6.3V</text>
<text x="237.3" y="69.7">4.7UC1X5M6.3</text>
<text x="248.2" y="67">C832</text>
<text x="248.2" y="68.3">1UF/6.3V</text>
<text x="248.2" y="69.7">1UC1X5M6.3</text>
<text x="152.2" y="87.5">PMIC1H</text>
<text x="152.2" y="88.9">MFG_NO</text>
<text x="166" y="93">&lt;BLOCKID&gt;</text>
<text x="167.4" y="95.7">VREG2</text>
<text x="142.2" y="98.4">E11</text>
<text x="187.9" y="99.7">Imax=1505.15mA</text>
<text x="194.3" y="98.4">D10</text>
<text x="102.9" y="102.6">C801</text>
<text x="102.9" y="104">1UF/6.3V</text>
<text x="102.9" y="105.4">1UC1X5M6.3</text>
<text x="112.4" y="102.6">C802</text>
<text x="112.4" y="104">1UF/6.3V</text>
<text x="112.4" y="105.4">1UC1X5M6.3</text>
<text x="142.2" y="105.3">A15</text>
<text x="187.9" y="103.9">Imax=1071mA</text>
<text x="187.9" y="106.6">Imax=527mA</text>
<text x="194.3" y="102.6">B16</text>
<text x="194.3" y="105.3">D12</text>
<text x="142.8" y="112.1">N5</text>
<text x="187.9" y="110.7">Imax=22mA</text>
<text x="187.9" y="113.4">Imax=126.6mA</text>
<text x="194.3" y="109.4">Y14</text>
<text x="194.3" y="112.1">P2</text>
<text x="122" y="116.3">C803</text>
<text x="122" y="117.7">1UF/6.3V</text>
<text x="122" y="119.1">1UC1X5M6.3</text>
<text x="142.9" y="119">K4</text>
<text x="187.9" y="117.6">Imax=90.8mA</text>
<text x="194.3" y="116.3">R1</text>
<text x="194.3" y="119">N3</text>
<text x="142.7" y="125.9">G5</text>
<text x="187.9" y="120.3">Imax=124.2mA</text>
<text x="187.9" y="124.4">Imax=277.4mA</text>
<text x="194.3" y="123.1">J5</text>
<text x="194.3" y="125.9">L3</text>
<text x="109.7" y="130">C804</text>
<text x="109.7" y="131.4">1UF/6.3V</text>
<text x="187.9" y="127.1">Imax=73.3mA</text>
<text x="187.9" y="131.3">Imax=261.4mA</text>
<text x="194.3" y="130">H6</text>
<text x="109.7" y="132.8">1UC1X5M6.3</text>
<text x="142.2" y="132.7">V12</text>
<text x="187.9" y="134">Imax=345mA</text>
<text x="194.3" y="132.7">M2</text>
<text x="194.3" y="136.9">P4</text>
<text x="123.4" y="143.8">C805</text>
<text x="142.2" y="139.6">V10</text>
<text x="187.9" y="138.1">Imax=72.3mA</text>
<text x="187.9" y="140.8">Imax=261.8mA</text>
<text x="194.3" y="139.6">W13</text>
<text x="194.3" y="143.7">Y12</text>
<text x="123.4" y="145.2">1UF/6.3V</text>
<text x="123.4" y="146.5">1UC1X5M6.3</text>
<text x="142.2" y="146.4">Y18</text>
<text x="187.9" y="144.9">Imax=325mA</text>
<text x="187.9" y="147.7">Imax=637.82mA</text>
<text x="194.3" y="146.4">V8</text>
<text x="141.8" y="153.3">W21</text>
<text x="187.9" y="151.8">Imax=258.05mA</text>
<text x="187.9" y="154.5">Imax=192mA</text>
<text x="194.3" y="150.6">Y10</text>
<text x="194.3" y="153.3">Y16</text>
<text x="141.8" y="160.1">W15</text>
<text x="187.9" y="158.6">Imax=66.7mA</text>
<text x="187.9" y="161.3">Imax=66.7mA</text>
<text x="194.3" y="157.4">Y22</text>
<text x="194.3" y="160.1">Y20</text>
<text x="142.8" y="167">U7</text>
<text x="187.9" y="165.5">Imax=573.23mA</text>
<text x="194.3" y="164.3">V16</text>
<text x="194.3" y="167">U13</text>
<text x="187.9" y="168.2">Imax=841mA</text>
<text x="187.9" y="172.3">Imax=641mA</text>
<text x="194.3" y="171.2">V18</text>
<text x="150.9" y="176.5">PM-4125-3-NSP194-TR-01-0</text>
<text x="234.4" y="204.8">Sheet</text>
<text x="240.3" y="204.8">of</text>
</g>
<g font-size="1.2" fill="#008080">
<text x="238.6" y="204.8">5</text>
<text x="242.9" y="204.8">25</text>
</g>
<g font-size="1.1">
<text x="1.9" y="200.4">Reference Designs ARE PROVIDED &quot;AS IS&quot; AND &quot;WITH ALL FAULTS. Arduino SA DISCLAIMS ALL OTHER WARRANTIES, EXPRESS OR IMPLIED, REGARDING PRODUCTS, INCLUDING BUT NOT LIMITED TO, ANY IMPLIED</text>
<text x="1.9" y="201.5">WARRANTIES OF MERCHANTABILITY OR FITNESS FOR A PARTICULAR PURPOSE.</text>
<text x="1.9" y="202.6">Arduino SA may make changes to specifications and product descriptions at any time, without notice. The Customer must not rely on the absence or characteristics of any features or instructions marked &quot;reserved&quot;</text>
<text x="1.9" y="203.7">or &quot;undefined&quot;. Arduino SA reserves these for future definition and shall have no responsibility whatsoever for conflicts or incompatibilities arising from future changes to them. The product information on the Web</text>
<text x="1.9" y="204.8">Site or Materials is subject to change without notice.</text>
<text x="1.9" y="205.9">Do not finalize a design with this info. ARDUINO and other Arduino brands and logos and Trademarks of Arduino SA. All Arduino SA Trademarks cannot be used without owner's formal permission.</text>
<text x="211.5" y="204.6">Date:</text>
<text x="225.2" y="204.6">Time: 20:00:00</text>
</g>
<text font-size="1.1" fill="#008080" x="214.6" y="204.8">30/09/2025</text>
<g font-size="1">
<text x="28.8" y="1">5</text>
<text x="83.7" y="1">4</text>
<text x="138.5" y="1">3</text>
<text x="193.4" y="1">2</text>
<text x="248.2" y="1">1</text>
<text x=".3" y="27.9">D</text>
<text x="276" y="27.9">D</text>
<text x=".3" y="79.4">C</text>
<text x="276" y="79.4">C</text>
<text x=".3" y="130.8">B</text>
<text x="276" y="130.8">B</text>
<text x=".3" y="182.2">A</text>
<text x="276" y="182.2">A</text>
<text x="28.8" y="208.1">5</text>
<text x="83.7" y="208.1">4</text>
<text x="138.5" y="208.1">3</text>
<text x="193.4" y="208.1">2</text>
<text x="248.2" y="208.1">1</text>
</g>
</svg>
